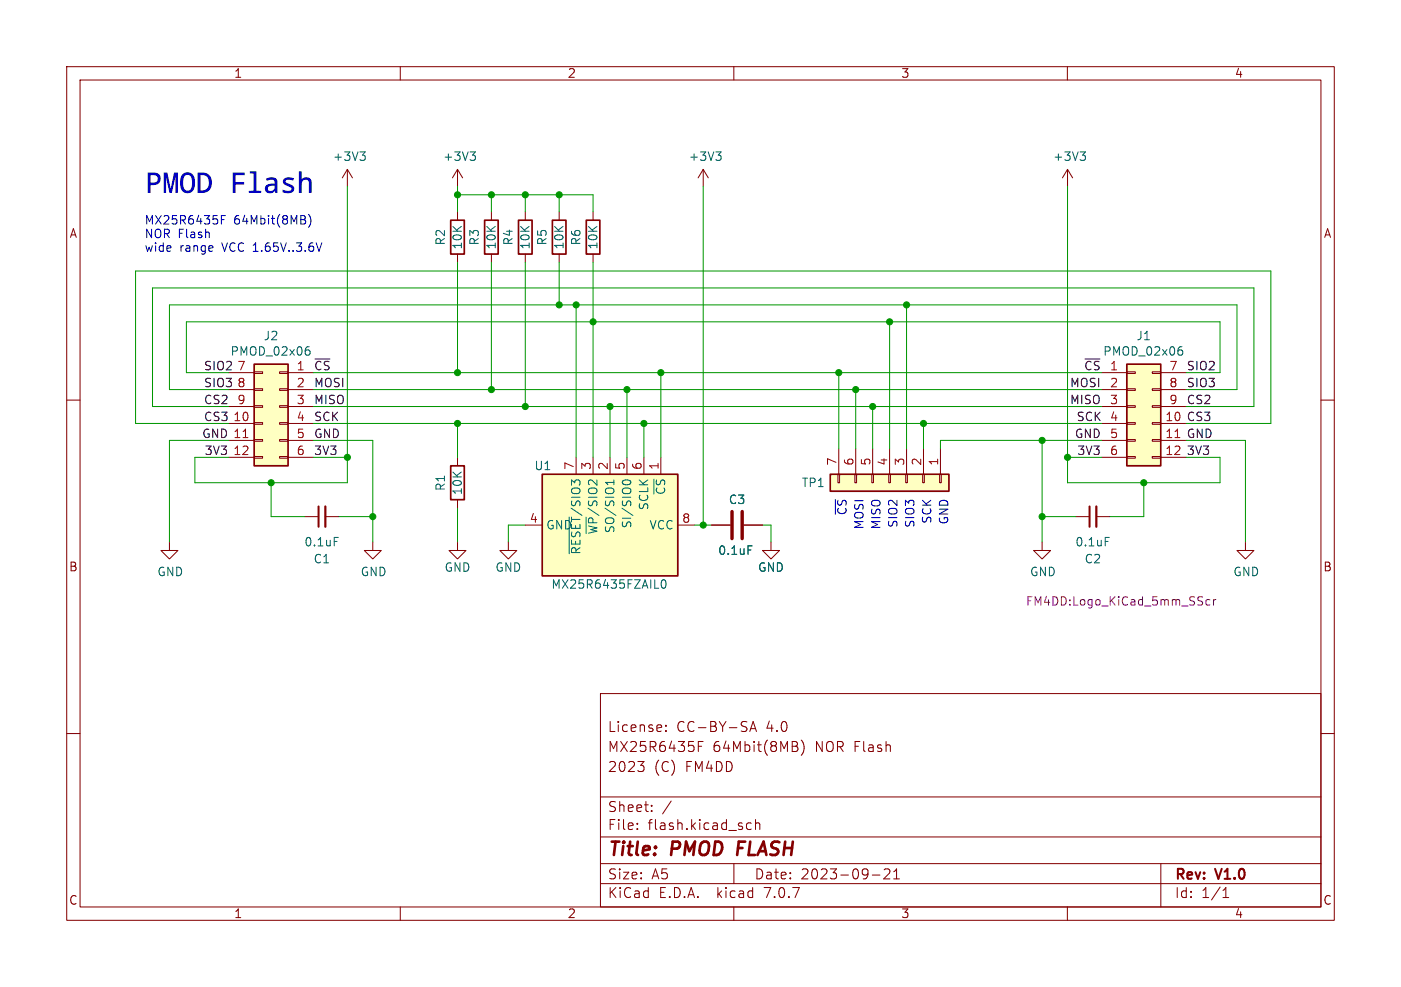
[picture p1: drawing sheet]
<svg xmlns="http://www.w3.org/2000/svg" width="210mm" height="148mm" viewBox="0 0 210 148" stroke-linecap="round" stroke-linejoin="round" font-family="sans-serif">
<g fill="none" stroke="#840000" stroke-width=".15">
<path d="M10 10h190v128h-190zM12 12h186v124h-186zM60 10v2M110 10v2M160 10v2M52.1 25.4l-.8 1.3M52.1 25.4v2.5M52.1 25.4l.7 1.3M68.6 25.4l-.8 1.3M68.6 25.4v2.5M68.6 31.8v1.2M68.6 38.1v1.3"/>
<path d="M68.6 25.4l.7 1.3M73.7 31.8v1.2M73.7 38.1v1.3M78.7 31.8v1.2M78.7 38.1v1.3M83.8 31.8v1.2M83.8 38.1v1.3M88.9 31.8v1.2M88.9 38.1v1.3M105.4 25.4l-.8 1.3M105.4 25.4v2.5M105.4 25.4l.8 1.3"/>
<path d="M160 25.4v2.5M160 25.4l-.7 1.3M160 25.4l.8 1.3M10 60h2M34.3 55.9h3.8M34.3 58.4h3.8M38.1 58.3h1.3v.2h-1.3zM38.1 55.8h1.3v.2h-1.3zM41.9 58.3h1.3v.2h-1.3zM41.9 55.8h1.3v.2h-1.3zM43.2 55.9h3.8M43.2 58.4h3.8"/>
<path d="M165.1 55.9h3.8M165.1 58.4h3.8M168.9 58.3h1.3v.2h-1.3zM168.9 55.8h1.3v.2h-1.3zM172.7 58.3h1.3v.2h-1.3zM172.7 55.8h1.3v.2h-1.3zM174 55.9h3.8M174 58.4h3.8M198 60h2M34.3 63.5h3.8M34.3 66h3.8M34.3 68.6h3.8"/>
<path d="M34.3 61h3.8M38.1 68.5h1.3v.2h-1.3zM38.1 65.9h1.3v.3h-1.3zM38.1 63.4h1.3v.2h-1.3zM38.1 60.8h1.3v.3h-1.3zM41.9 68.5h1.3v.2h-1.3zM41.9 65.9h1.3v.3h-1.3zM41.9 63.4h1.3v.2h-1.3zM41.9 60.8h1.3v.3h-1.3zM43.2 63.5h3.8M43.2 66h3.8M43.2 68.6h3.8"/>
<path d="M43.2 61h3.8M45.7 77.5h2.1M48.8 77.5h2M68.6 68.6v1.3M68.6 74.9v1.3M78.7 78.7h2.6M86.4 68.6v2.5M88.9 68.6v2.5M91.4 68.6v2.5M94 68.6v2.5M96.5 68.6v2.5M99.1 68.6v2.5"/>
<path d="M101.6 78.7h2.5M106.7 78.7h2.8M111.5 78.7h2.8M125.6 71.1h.3v1.3h-.3zM125.7 67.3v3.8M128.1 71.1h.3v1.3h-.3zM128.3 67.3v3.8M130.7 71.1h.2v1.3h-.2zM130.8 67.3v3.8M133.2 71.1h.3v1.3h-.3zM133.3 67.3v3.8M135.8 71.1h.2v1.3h-.2z"/>
<path d="M135.9 67.3v3.8M138.3 71.1h.3v1.3h-.3zM138.4 67.3v3.8M140.8 71.1h.3v1.3h-.3zM141 67.3v3.8M161.3 77.5h2M164.3 77.5h2.1M165.1 63.5h3.8M165.1 66h3.8M165.1 68.6h3.8M165.1 61h3.8M168.9 68.5h1.3v.2h-1.3z"/>
<path d="M168.9 65.9h1.3v.3h-1.3zM168.9 63.4h1.3v.2h-1.3zM168.9 60.8h1.3v.3h-1.3zM172.7 68.5h1.3v.2h-1.3zM172.7 65.9h1.3v.3h-1.3zM172.7 63.4h1.3v.2h-1.3zM172.7 60.8h1.3v.3h-1.3zM174 63.5h3.8M174 66h3.8M174 68.6h3.8M174 61h3.8M25.4 81.3v1.3h1.3l-1.3 1.2-1.3-1.2h1.3"/>
<path d="M55.9 81.3v1.3h1.2l-1.2 1.2-1.3-1.2h1.3M68.6 81.3v1.3h-1.3l1.3 1.2 1.2-1.2h-1.2M76.2 81.3v1.3h1.3l-1.3 1.2-1.3-1.2h1.3M115.6 81.3v1.3h1.2l-1.2 1.2-1.3-1.2h1.3M156.2 81.3v1.3h1.3l-1.3 1.2-1.3-1.2h1.3M186.7 81.3v1.3h1.3l-1.3 1.2-1.3-1.2h1.3M10 110h2M90 104h108v32h-108zM90 119.5h108M95.6 114.2h.9l-.5 .6M96.3 114.8l.2 .2v.4l-.2 .3M99.8 109.5v.2"/>
<path d="M99.8 108.8v.1M104.7 111.9h.5M105.4 111.2h-.7v1.5M112.4 109.7l.5-1.5 .5 1.5M112.5 109.3h.8M119.3 111.2l.2 .3v.3l-.2 .1a.4 .4 0 0 1 .3 .4 .4 .4 0 0 1-.3 .4M120.1 111a1.72 1.72 0 0 1 0 2.3M198 110h2M60 136v2M90 132.5h108M90 129.5h108M90 125.5h108"/>
<path d="M95.5 124.2v.2M95.5 123.5v.1M97.7 121.5v.2M97.7 120.8v.1M100.6 120.1l-1.3 1.9M110 136v2M110 129.5v3M112 124.2l.2 .2 .4-.1M112.6 123.5l-.4-.1-.2 .1M113.3 123.5a.37 .37 0 0 1 .6 .1v.8M113.3 122.9v1.5M130.8 131.2h1.1"/>
<path d="M132.5 130.4l.3-.1 .5 .1a.41 .41 0 0 1 0 .5l-.8 .9h.9M134 131.8h.8M134 130.7l.4-.4v1.5M160 136v2M174 129.5v6.5M183.3 134.6h.9M183.3 133.5l.5-.4v1.5"/>
</g>
<path d="M110.7 126.2l-.2 2" fill="none" stroke="#840000" stroke-width=".4"/>
<g fill="none" stroke="#006464" stroke-width=".15">
<path d="M54 22.8h.7l-.4 .5M54.5 23.3l.2 .2v.3l-.2 .2M70.5 22.8h.8l-.5 .5M71 23.3l.3 .2v.3l-.3 .2M107.3 22.8h.8l-.4 .5M107.8 23.3l.3 .2v.3l-.3 .2M161.9 22.8h.8l-.4 .5M162.5 23.3l.2 .2v.3l-.2 .2M46 52.5h.4l.1 .2-.1 .4-.4 .2M46.1 52h.3M176.8 52.5h.4l.1 .2-.1 .4-.4 .2M176.9 52h.3"/>
<path d="M85.3 77.5v5.5M92 72v.7M92 72.3h-1.3l.4 .4M93.5 72.6l-.2-.2a.68 .68 0 0 1 .6-.4 .68 .68 0 0 1 .7 .4l-.3 .2M50.1 80.6h.6M98.1 88.2h.6M99.2 87.1l.2-.2a.69 .69 0 0 1 .5 .6 .69 .69 0 0 1-.2 .6l-.2 .1a.68 .68 0 0 1-.3-1.1zM112.1 81.9h.6M165.7 80.6h.6"/>
</g>
<path d="M109.7 76.7v4.1M111.3 76.7v4.1" fill="none" stroke="#840000" stroke-width=".51"/>
<path d="M67.6 33h2v5.1h-2zM72.6 33h2.1v5.1h-2.1zM77.7 33h2.1v5.1h-2.1zM82.8 33h2v5.1h-2zM87.9 33h2v5.1h-2zM38.1 54.6h5.1v15.3h-5.1zM168.9 54.6h5.1v15.3h-5.1zM67.6 69.9h2v5h-2zM81.3 71.1h20.3v15.3h-20.3zM124.5 71.1h17.7v2.6h-17.7z" fill="none" stroke="#840000" stroke-width=".25"/>
<g fill="#ffffc2" stroke="#ffffc2" stroke-width=".15">
<path d="M81.3 71.1h20.3v15.3h-20.3z"/>
<path d="M124.5 71.1h17.7v2.6h-17.7z"/>
<path d="M38.1 54.6h5.1v15.3h-5.1z"/>
<path d="M168.9 54.6h5.1v15.3h-5.1z"/>
</g>
<path d="M48.8 75.9v3.1M164.3 75.9v3.1" fill="none" stroke="#840000" stroke-width=".33"/>
<path d="M47.8 75.9v3.1M163.3 75.9v3.1" fill="none" stroke="#840000" stroke-width=".3"/>
<path d="M36.4 65.6h.8M176.1 65.6h.8" fill="none" stroke="#a90000" stroke-width=".15"/>
<path d="M181.4 90l-.4-.1-.2 .2v.4l.1 .2h.5M181.9 89.9v.8M182.3 89.9l-.3 .1-.1 .1" fill="none" stroke="#840084" stroke-width=".15"/>
<path d="M33.2 32.9h.4M33.8 32.3h-.6v1.3M45.5 32.9a.34 .34 0 0 1 .3 .3 .34 .34 0 0 1-.2 .4M45.6 32.4l.2 .2-.2 .3M46.2 32.1a1.46 1.46 0 0 1 0 2M48.2 36.4l-.4 1.3" fill="none" stroke="#0000c2" stroke-width=".15"/>
<path d="M44.8 25.7h.4v1.2l.3-.2 .4-.1 .4 .1 .3 .2 .1 .4v1.6h-.4v-1.4a.56 .56 0 0 0-.7-.5 .56 .56 0 0 0-.4 .7v1.2h-.4z" fill="#0000c2"/>
<g fill="none" stroke="#009600" stroke-width=".15">
<path d="M52.1 27.9v44.5h-22.9v-3.8h5.1M68.6 29.2h20.3v2.6M68.6 27.9v3.9M68.6 39.4v16.5M73.7 29.2v2.6M73.7 39.4v19M78.7 29.2v2.6M78.7 39.4v21.6M83.8 29.2v2.6M83.8 39.4v6.3M88.9 39.4v29.2M105.4 27.9v50.8"/>
<path d="M160 27.9v44.5h22.9v-3.8h-5.1M34.3 58.4h-8.9v-12.7h160v12.7h-7.6M34.3 55.9h-6.4v-7.6h155v7.6h-5.1M47 58.4h118.1M47 55.9h118.1M86.4 45.7v22.9M94 58.4v10.2M99.1 55.9v12.7M125.7 55.9v11.4M128.3 58.4v8.9M133.3 48.3v19M135.9 45.7v21.6"/>
<path d="M34.3 63.5h-14v-22.9h170.2v22.9h-12.7M34.3 61h-11.4v-17.8h165.1v17.8h-10.2M34.3 66h-8.9v15.3M40.6 72.4v5.1h5.1M47 63.5h118.1M47 61h118.1M47 66h8.9v15.3M47 68.6h5.1M50.8 77.5h5.1M68.6 63.5v5.1M68.6 76.2v5.1M78.7 78.7h-2.5v2.6"/>
<path d="M91.4 61v7.6M96.5 63.5v5.1M104.1 78.7h2.6M114.3 78.7h1.3v2.6M130.8 61v6.3M138.4 63.5v3.8M156.2 77.5h5.1M156.2 66v15.3M160 68.6h5.1M165.1 66h-24.1v1.3M171.4 72.4v5.1h-5M177.8 66h8.9v15.3"/>
</g>
<path d="M112.1 81.9h.6" fill="none" stroke="#006464" stroke-width=".15"/>
<path d="M106.7 78.7h2.8M111.5 78.7h2.8" fill="none" stroke="#840000" stroke-width=".15"/>
<g fill="#009600" stroke="#009600" stroke-width=".15">
<circle cx="91.4" cy="61" r=".46"/>
<circle cx="88.9" cy="48.3" r=".46"/>
<circle cx="94" cy="58.4" r=".46"/>
<circle cx="96.5" cy="63.5" r=".46"/>
<circle cx="86.4" cy="45.7" r=".46"/>
<circle cx="83.8" cy="45.7" r=".46"/>
<circle cx="99.1" cy="55.9" r=".46"/>
<circle cx="83.8" cy="29.2" r=".46"/>
<circle cx="73.7" cy="29.2" r=".46"/>
<circle cx="78.7" cy="29.2" r=".46"/>
<circle cx="105.4" cy="78.7" r=".46"/>
<circle cx="68.6" cy="29.2" r=".46"/>
<circle cx="125.7" cy="55.9" r=".46"/>
<circle cx="128.3" cy="58.4" r=".46"/>
<circle cx="135.9" cy="45.7" r=".46"/>
<circle cx="133.3" cy="48.3" r=".46"/>
<circle cx="130.8" cy="61" r=".46"/>
<circle cx="138.4" cy="63.5" r=".46"/>
<circle cx="73.7" cy="58.4" r=".46"/>
<circle cx="78.7" cy="61" r=".46"/>
<circle cx="68.6" cy="63.5" r=".46"/>
<circle cx="68.6" cy="55.9" r=".46"/>
<circle cx="52.1" cy="68.6" r=".46"/>
<circle cx="40.6" cy="72.4" r=".46"/>
<circle cx="156.2" cy="66" r=".46"/>
<circle cx="160" cy="68.6" r=".46"/>
<circle cx="171.4" cy="72.4" r=".46"/>
<circle cx="156.2" cy="77.5" r=".46"/>
<circle cx="55.9" cy="77.5" r=".46"/>
</g>
<text font-size="4.2" fill="#0000c2" x="21.8" y="29.4">PMODFlash</text>
<g font-size="2.8" fill="#840000">
<text x="91" y="128.9">Title:</text>
<text x="100.7" y="128.9">PMOD</text>
<text x="111.4" y="128.9">FLASH</text>
</g>
<g font-size="2.1" fill="#840000">
<text x="91" y="113">MX25R6435F</text>
<text x="91" y="110">License:</text>
<text x="101.4" y="110">CC-BY-SA</text>
<text x="106.8" y="113">64Mbit(8MB)</text>
<text x="114.9" y="110">4.0</text>
<text x="122.3" y="113">NOR Flash</text>
<text x="91" y="116">2023</text>
<text x="98" y="116">(C)</text>
<text x="102.8" y="116">FM4DD</text>
<text x="91" y="124.7">File:</text>
<text x="91" y="122">Sheet:</text>
<text x="97.1" y="124.7">flash.kicad_sch</text>
<text x="91" y="134.9">KiCad</text>
<text x="91" y="132.1">Size:</text>
<text x="97.7" y="132.1">A5</text>
<text x="98.7" y="134.9">E.D.A.</text>
<text x="107.6" y="134.9">kicad</text>
<text x="113" y="132.1">Date:</text>
<text x="114.9" y="134.9">7.0.7</text>
<text x="120" y="132.1">2023-09-21</text>
<text x="176" y="132.3">Rev:</text>
<text x="176" y="134.9">Id:</text>
<text x="180.1" y="134.9">1/1</text>
<text x="182.4" y="132.3">V1.0</text>
</g>
<g font-size="1.8" fill="#840000">
<text x="35" y="11.9">1</text>
<text x="85" y="11.9">2</text>
<text x="135" y="11.9">3</text>
<text x="185" y="11.9">4</text>
<text x="10.3" y="35.9">A</text>
<text x="198.4" y="35.9">A</text>
<text x="10.3" y="85.9">B</text>
<text x="198.3" y="85.9">B</text>
<text x="10.3" y="135.9">C</text>
<text x="35" y="137.9">1</text>
<text x="85" y="137.9">2</text>
<text x="135" y="137.9">3</text>
<text x="185" y="137.9">4</text>
<text x="198.3" y="135.9">C</text>
</g>
<g font-size="1.8" fill="#006464">
<text x="49.8" y="24.3">+3V3</text>
<text x="66.3" y="24.3">+3V3</text>
<text x="103.1" y="24.3">+3V3</text>
<text x="157.8" y="24.3">+3V3</text>
<text x="66.9" y="36.9" transform="rotate(-90 66.9 36.9)">R2</text>
<text x="69.4" y="37.5" transform="rotate(-90 69.4 37.5)">10K</text>
<text x="72" y="36.9" transform="rotate(-90 72 36.9)">R3</text>
<text x="74.5" y="37.5" transform="rotate(-90 74.5 37.5)">10K</text>
<text x="77.1" y="36.9" transform="rotate(-90 77.1 36.9)">R4</text>
<text x="79.6" y="37.5" transform="rotate(-90 79.6 37.5)">10K</text>
<text x="82.1" y="36.9" transform="rotate(-90 82.1 36.9)">R5</text>
<text x="84.7" y="37.5" transform="rotate(-90 84.7 37.5)">10K</text>
<text x="87.2" y="36.9" transform="rotate(-90 87.2 36.9)">R6</text>
<text x="89.8" y="37.5" transform="rotate(-90 89.8 37.5)">10K</text>
<text x="34.5" y="53.5">PMOD_02x06</text>
<text x="39.4" y="51.2">J2</text>
<text x="165.3" y="53.5">PMOD_02x06</text>
<text x="170.3" y="51.2">J1</text>
<text x="80" y="70.7">U1</text>
<text x="66.9" y="73.7" transform="rotate(-90 66.9 73.7)">R1</text>
<text x="69.4" y="74.3" transform="rotate(-90 69.4 74.3)">10K</text>
<text x="97.4" y="76.6" transform="rotate(-90 97.4 76.6)">SCLK</text>
<text x="99.9" y="74.3" transform="rotate(-90 99.9 74.3)">~{CS}</text>
<text x="109.1" y="75.8">C3</text>
<text x="120.1" y="73.3">TP1</text>
<text x="45.5" y="82.1">0.1uF</text>
<text x="81.8" y="79.6">GND</text>
<text x="87.2" y="83.3" transform="rotate(-90 87.2 83.3)">~{RESET}/SIO3</text>
<text x="89.8" y="80.2" transform="rotate(-90 89.8 80.2)">~{WP}/SIO2</text>
<text x="92.3" y="80.1" transform="rotate(-90 92.3 80.1)">SO/SIO1</text>
<text x="94.8" y="79.3" transform="rotate(-90 94.8 79.3)">SI/SIO0</text>
<text x="97.3" y="79.6">VCC</text>
<text x="107.6" y="83.4">0.1uF</text>
<text x="161.1" y="82.1">0.1uF</text>
<text x="23.5" y="86.6">GND</text>
<text x="46.9" y="84.7">C1</text>
<text x="54" y="86.6">GND</text>
<text x="66.5" y="86">GND</text>
<text x="74.2" y="86">GND</text>
<text x="82.6" y="88.5">MX25R6435FZAIL0</text>
<text x="113.5" y="86">GND</text>
<text x="154.3" y="86.6">GND</text>
<text x="162.5" y="84.7">C2</text>
<text x="184.8" y="86.6">GND</text>
</g>
<g font-size="1.8" fill="#0000c2">
<text x="21.6" y="33.8">MX25R6435F</text>
<text x="21.6" y="35.8">NOR Flash</text>
<text x="35" y="33.8">64Mbit(8MB)</text>
<text x="21.6" y="37.9">wide</text>
<text x="26.9" y="37.9">range</text>
<text x="33.4" y="37.9">VCC 1.65V..3.6V</text>
<text x="127" y="77.4" transform="rotate(-90 127 77.4)">~{CS}</text>
<text x="129.5" y="79.5" transform="rotate(-90 129.5 79.5)">MOSI</text>
<text x="132.1" y="79.5" transform="rotate(-90 132.1 79.5)">MISO</text>
<text x="134.6" y="79.2" transform="rotate(-90 134.6 79.2)">SIO2</text>
<text x="137.2" y="79.2" transform="rotate(-90 137.2 79.2)">SIO3</text>
<text x="139.7" y="78.6" transform="rotate(-90 139.7 78.6)">SCK</text>
<text x="142.2" y="78.8" transform="rotate(-90 142.2 78.8)">GND</text>
</g>
<g font-size="1.8" fill="#0f0f0f">
<text x="30.5" y="55.6">SIO2</text>
<text x="30.5" y="58.2">SIO3</text>
<text x="47" y="58.2">MOSI</text>
<text x="47" y="55.6">~{CS}</text>
<text x="160.3" y="58.2">MOSI</text>
<text x="162.4" y="55.6">~{CS}1</text>
<text x="177.8" y="55.6">SIO2</text>
<text x="177.8" y="58.2">SIO3</text>
<text x="30.2" y="65.8">GND 11</text>
<text x="30.5" y="60.7">CS2</text>
<text x="30.5" y="63.2">CS3</text>
<text x="47" y="60.7">MISO</text>
<text x="47" y="63.2">SCK</text>
<text x="47" y="65.8">GND</text>
<text x="160.3" y="60.7">MISO</text>
<text x="161" y="65.8">GND</text>
<text x="161.3" y="63.2">SCK</text>
<text x="177.8" y="65.8">GND</text>
<text x="177.8" y="60.7">CS2</text>
<text x="177.8" y="63.2">CS3</text>
<text x="30.6" y="68.3">3V3</text>
<text x="47" y="68.3">3V3</text>
<text x="161.4" y="68.3">3V3</text>
<text x="177.8" y="68.3">3V3</text>
</g>
<g font-size="1.8" fill="#a90000">
<text x="35.5" y="55.6">7</text>
<text x="35.5" y="58.2">8</text>
<text x="44.4" y="55.6">1</text>
<text x="44.4" y="58.2">2</text>
<text x="166.3" y="58.2">2</text>
<text x="175.2" y="55.6">7</text>
<text x="175.2" y="58.2">8</text>
<text x="34.9" y="63.2">10</text>
<text x="35.5" y="60.7">9</text>
<text x="44.4" y="60.7">3</text>
<text x="44.4" y="63.2">4</text>
<text x="44.4" y="65.8">5</text>
<text x="166.3" y="60.7">3</text>
<text x="166.3" y="63.2">4</text>
<text x="166.3" y="65.8">5</text>
<text x="174.6" y="63.2">10</text>
<text x="174.6" y="65.8">11</text>
<text x="175.2" y="60.7">9</text>
<text x="34.9" y="68.3">12</text>
<text x="44.4" y="68.3">6</text>
<text x="86.1" y="70.6" transform="rotate(-90 86.1 70.6)">7</text>
<text x="88.6" y="70.6" transform="rotate(-90 88.6 70.6)">3</text>
<text x="91.2" y="70.6" transform="rotate(-90 91.2 70.6)">2</text>
<text x="93.7" y="70.6" transform="rotate(-90 93.7 70.6)">5</text>
<text x="96.3" y="70.6" transform="rotate(-90 96.3 70.6)">6</text>
<text x="98.8" y="70.6" transform="rotate(-90 98.8 70.6)">1</text>
<text x="125.5" y="69.9" transform="rotate(-90 125.5 69.9)">7</text>
<text x="128" y="69.9" transform="rotate(-90 128 69.9)">6</text>
<text x="130.6" y="69.9" transform="rotate(-90 130.6 69.9)">5</text>
<text x="133.1" y="69.9" transform="rotate(-90 133.1 69.9)">4</text>
<text x="135.6" y="69.9" transform="rotate(-90 135.6 69.9)">3</text>
<text x="138.2" y="69.9" transform="rotate(-90 138.2 69.9)">2</text>
<text x="140.7" y="69.9" transform="rotate(-90 140.7 69.9)">1</text>
<text x="166.3" y="68.3">6</text>
<text x="174.6" y="68.3">12</text>
<text x="79.3" y="78.5">4</text>
<text x="102.2" y="78.5">8</text>
</g>
<text font-size="1.8" fill="#840084" x="153.7" y="91">FM4DD:Logo_KiCad_5mm_SScr</text>
</svg>
